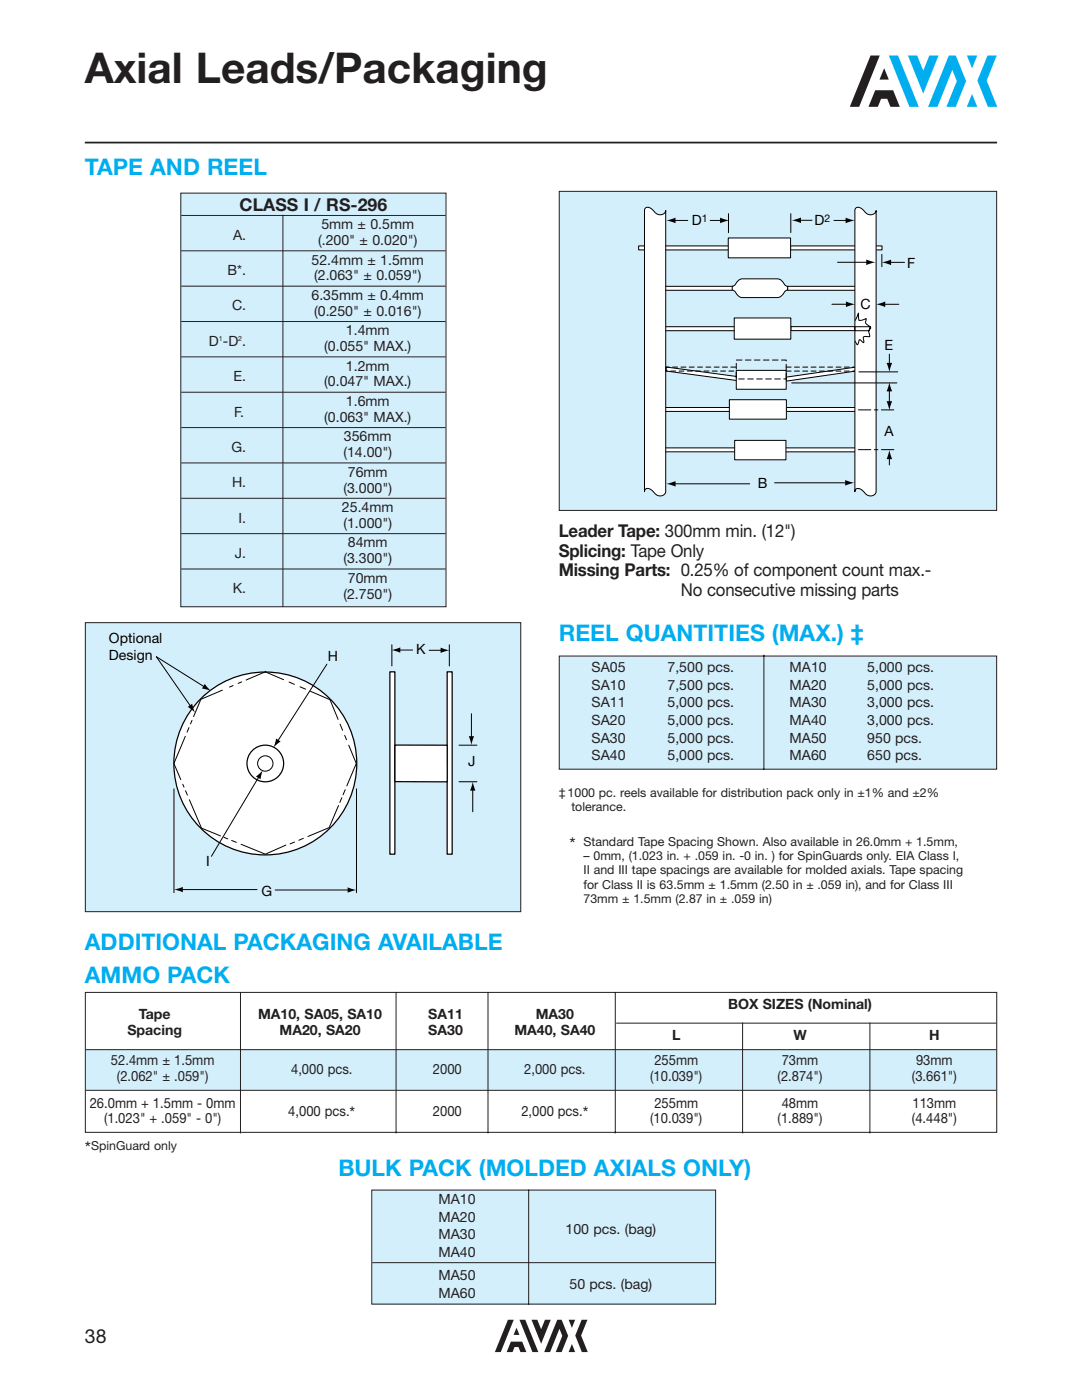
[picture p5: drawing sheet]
<svg xmlns="http://www.w3.org/2000/svg" width="216mm" height="279mm" viewBox="0 0 216 279" stroke-linecap="round" stroke-linejoin="round" font-family="sans-serif">
<g fill="#00aeef">
<path d="M192.9 11.1h2.1l-1 2.5z"/>
<path d="M197.1 11.1h1.8l-2 5 2.1 5.2h-1.9l-2.1-5.2z"/>
<path d="M194 18.8l1 2.5h-2.1z"/>
<path d="M189.3 11.1h1.4l2.1 5.1-2.1 5.1h-1.9l2.1-5.1-.9-2.3-2.9 7.4h-1.9z"/>
<path d="M181.2 11.1h1.8l1.2 3 1.2-3h1.9l-3.1 7.6z"/>
</g>
<path d="M176.4 13.6l.9 2.3h-1.8z" fill="#231f20"/>
<path d="M177.4 11.1h1.8l4.1 10.2h-1.8z" fill="#00aeef"/>
<g fill="#231f20">
<path d="M173.7 11.1h1.8l-4.1 10.2h-1.8z"/>
<path d="M174.6 18h3.6l1.3 3.3h-1.8l-.7-1.6h-1.2l-.6 1.6h-1.9z"/>
<path d="M113.5 263.4h1.3l-.7 1.6z"/>
<path d="M116.1 263.4h1.1l-1.3 3.1 1.4 3.3h-1.2l-1.3-3.3z"/>
<path d="M114.1 268.2l.7 1.6h-1.3z"/>
<path d="M111.2 263.4h.9l1.3 3.2-1.3 3.2h-1.2l1.3-3.2-.6-1.4-1.8 4.6h-1.2z"/>
<path d="M106.1 263.4h1.1l.8 1.9 .7-1.9h1.2l-1.9 4.8z"/>
<path d="M103.1 265l.5 1.4h-1.1z"/>
<path d="M103.7 263.4h1.1l2.6 6.4h-1.2z"/>
<path d="M101.4 263.4h1.1l-2.6 6.4h-1.2z"/>
<path d="M101.9 267.8h2.3l.8 2h-1.1l-.4-1h-.8l-.4 1h-1.2z"/>
</g>
<path d="M16.9 28.5h182.1" fill="none" stroke="#231f20" stroke-width=".35"/>
<g fill="#d4effc">
<path d="M17.1 209.5h181.7v8.1h-181.7z"/>
<path d="M111.6 38.2h87.3v63.7h-87.3z"/>
</g>
<g fill="#fff" stroke="#000" stroke-width=".2">
<path d="M157.8 65.2h12.8v.8h-12.8z"/>
<path d="M132.9 73.2l14.2 1.9v.8l-14.2-1.9z"/>
<path d="M156.9 75.3l13.8-2v.8l-13.8 2z"/>
<path d="M132.5 81.3h13.3v.8h-13.3z"/>
<path d="M156.9 81.3h13.9v.8h-13.9z"/>
<path d="M132.5 89.4h14.4v.8h-14.4z"/>
<path d="M156.5 89.4h14.4v.8h-14.4z"/>
<path d="M132.5 57.1h14v.8h-14z"/>
<path d="M157.2 57.1h13.9l-.2 .8h-13.7z"/>
<path d="M132.5 65.2h14.3v.8h-14.3z"/>
<path d="M127.4 49.1h1.1l.1 .8h-1.2z"/>
<path d="M132.5 49.1h13v.8h-13z"/>
<path d="M157.8 49.1h13v.8h-13z"/>
<path d="M174.9 49.1h1.1v.8h-1.1z"/>
<path d="M128.9 41.4a1.46 1.46 0 0 1 1.6 .8 1.24 1.24 0 0 0 1.3 .7 1.24 1.24 0 0 0 1-.9v56.1a1.24 1.24 0 0 1-1 .9 1.24 1.24 0 0 1-1.3-.7 1.23 1.23 0 0 0-1.8-.5l-.1 .3v-56.1z"/>
<path d="M170.9 41.4a1.46 1.46 0 0 1 1.6 .8 1.24 1.24 0 0 0 1.2 .7 1.24 1.24 0 0 0 1.1-.9v56.1a1.24 1.24 0 0 1-1.1 .9 1.24 1.24 0 0 1-1.2-.7 1.23 1.23 0 0 0-1.8-.5l-.1 .3v-56.1z"/>
<path d="M145.3 47.5h12.5v4h-12.5z"/>
<path d="M146.5 63.5h11.3v4.2h-11.3z"/>
<path d="M146.9 73.9h10v3.8h-10z"/>
</g>
<path d="M146.9 71.9h10v3.7h-10z" fill="none" stroke="#000" stroke-width=".2" stroke-dasharray="1.1 .7"/>
<g fill="#fff" stroke="#000" stroke-width=".2">
<path d="M145.5 79.8h11.4v3.9h-11.4z"/>
<path d="M146.6 87.9h10.2v3.9h-10.2z"/>
<path d="M146.1 57.1a1.55 1.55 0 0 0 1.1-1l.6-.4h.4h6.9a2.02 2.02 0 0 1 1.6 1.2l.5 .2v.8a1.55 1.55 0 0 0-1.2 1.1l-.5 .3-.4 .1h-6.9a2.02 2.02 0 0 1-1.6-1.3l-.5-.2z"/>
</g>
<g fill="none" stroke="#000" stroke-width=".2">
<path d="M134.4 44h2.8M141.7 44h2.4M145.4 42.6v3.8M157.8 42.6v3.8M159.4 44h2.6M166.4 44h2.7M167.1 52.3h6.1M176 50.8v2.4M177.4 52.4h3.1M158 76.4h21M166 60.7h3.2M170.6 65.2h3l-.2 .8h-2.8z"/>
<path d="M170.7 63.9l.6-1.4 .1 1.4h.7l.7-.3v.2a.82 .82 0 0 0 .6 1.3l.3 .1a.45 .45 0 0 1-.3 .7v.4l.1 .9h-.3a.63 .63 0 0 0-.9 .3v.9l-.8-.6-.3 .8-.2 .2-.3-.7M171.4 74.2h7.7M176.3 60.7h3.1M177.5 70.7v2.1M177.5 77.7v2.7M134.4 96.6h15.2M154.6 96.4h14.4M177.5 91.3v1.5"/>
</g>
<path d="M132.9 73.4v.7h13.9M146.8 73.3h-13.9M156.9 73.3h13.6M156.9 74.1h13.6" fill="none" stroke="#000" stroke-width=".2" stroke-dasharray="1 .7"/>
<g fill="#000">
<path d="M132.9 44l1.9-.6v1.1zM143.7 43.4l1.9 .6-1.9 .6zM158 44l1.8-.6v1.1zM168.7 43.4l1.9 .6-1.9 .6zM172.9 51.8l1.8 .5-1.8 .6zM175.9 52.4l1.9-.6v1.1zM168.8 60.2l1.9 .5-1.9 .6zM174.8 60.7l1.8-.5v1.1zM177.5 76.2l.5 1.9h-1.1zM176.9 72.4h1.1l-.5 1.9zM132.9 96.6l1.9-.6v1.1zM168.6 95.8l1.9 .6-1.9 .5z"/>
<path d="M177.5 89.8l.5 1.8h-1.1zM176.9 80.1h1.1l-.5 1.8z"/>
</g>
<path d="M171.3 81.8h7.7M171.3 89.7h7.7" fill="none" stroke="#000" stroke-width=".2" stroke-dasharray="2.5 .7 .7 .7"/>
<path d="M111.6 38.2h87.3v63.7h-87.3z" fill="none" stroke="#231f20" stroke-width=".2"/>
<path d="M36.1 38.5h52.9v82.6h-52.9z" fill="#d4effc"/>
<g fill="none" stroke="#231f20" stroke-width=".2">
<path d="M36.1 38.5h52.9v82.6h-52.9zM36.2 43h52.7M36.2 50.1h52.7M36.2 57.1h52.7M56.5 42.9v78.1M36.2 64.2h52.7M36.2 71.2h52.7M36.2 78.3h52.7M36.2 85.3h52.7M36.2 92.4h52.7M36.2 99.4h52.7M36.2 106.5h52.7"/>
<path d="M36.2 113.6h52.7"/>
</g>
<path d="M17 124.3h86.9v57.6h-86.9z" fill="#d4effc"/>
<circle cx="52.9" cy="152.4" r="18.2" fill="#fff" stroke="#000" stroke-width=".25"/>
<g fill="none" stroke="#000" stroke-width=".2">
<path d="M44.4 137.7l-4.3 1.9-1.5 3.4M46.5 136.8l-.7 .3M48.2 136.1l-.7 .3M56.6 135.6l-3.7-1.5-3.8 1.6M57.7 136.1l1 .5M59.9 137.1l1.1 .4M61.9 138l3.9 1.6 1.7 4M36.5 156.5l.2 .6M37 146.9l-2.3 5.5 1.4 3.2M37 157.8l.4 .9M37.7 145.2l-.4 .9M37.8 159.6l2.4 5.7 3.8 1.5"/>
<path d="M38.3 143.8l-.3 .7M67.9 144.5l.5 1.2M68.2 159.2l-.4 .9M68.8 146.8l.3 .8M68.9 157.6l-.4 1M69.6 148.7l1.5 3.7-1.9 4.4M44.7 167.1l.8 .3M46.2 167.7l1 .4M48.1 168.5l4.8 2 4.2-1.8M58.8 168l-.9 .4M60.5 167.3l-.9 .4M67.5 160.8l-1.8 4.4-4.3 1.7"/>
</g>
<g fill="#fff" stroke="#000" stroke-width=".25">
<path d="M77.8 134.1h1v36.4h-1z"/>
<path d="M89.2 134.1h1v36.4h-1z"/>
<path d="M78.8 148.7h10.4v7.3h-10.4z"/>
</g>
<g fill="none" stroke="#000" stroke-width=".2">
<path d="M40.9 137.1l-9.7-6 6.9 10M65.2 132.6l-9.8 15.4M78.2 128.7v4.2M79.5 129.7h2.8M85.6 129.8h2.7M89.7 128.7v4.2M34.7 157.4v20.8M51.7 154.9l-9.5 16M71.1 157.4v20.8M91.6 148.7h3.6M91.6 156h3.6M94.1 142.4v4.9"/>
<path d="M94.3 157.4v4.6M36.1 177.5h15.2M54.9 177.6h14.8"/>
<circle cx="52.9" cy="152.4" r="1.53"/>
</g>
<path d="M40.9 136.5l1.2 1.4-1.8-.5zM78.1 129.7l1.8-.5v1.1zM87.9 129.2l1.8 .6-1.8 .5zM37.5 141.1l.8-.6 .6 1.7zM51.1 155l1.3-1.3-.4 1.8zM55.1 147.4l.9 .6-1.4 1.2zM94.3 156l.6 1.8h-1.1zM93.5 146.9h1.1l-.5 1.8zM34.7 177.5l1.8-.5v1.1zM69.4 177.1l1.8 .5-1.8 .6z" fill="#000"/>
<circle cx="52.9" cy="152.4" r="3.7" fill="none" stroke="#000" stroke-width=".25"/>
<path d="M17 124.3h86.9v57.6h-86.9z" fill="none" stroke="#231f20" stroke-width=".2"/>
<path d="M111.6 130.9h87.3v22.6h-87.3z" fill="#d4effc"/>
<path d="M111.6 130.9h87.3v22.6h-87.3zM152.4 130.7v22.9M17 198.1h181.9v27.9h-181.9zM48 198v28.2M79 198v28.2M97.4 198v28.2M122.8 198v28.2M17.1 209.5h181.7M17.1 217.6h181.7M123 204.2h75.8M148.2 204.1v22.1M173.6 204.1v22.1" fill="none" stroke="#231f20" stroke-width=".2"/>
<path d="M74.2 237.5h68.6v22.8h-68.6z" fill="#d4effc"/>
<path d="M74.2 237.5h68.6v22.8h-68.6zM105.5 237.4v22.9M74.3 252h68.4" fill="none" stroke="#231f20" stroke-width=".2"/>
<text font-size="8.5" fill="#231f20" x="16.9" y="16.6">Axial Leads/Packaging</text>
<g font-size="4.6" fill="#00aeef">
<text x="16.9" y="35">TAPE AND REEL</text>
<text x="111.5" y="128">REEL QUANTITIES (MAX.) ‡</text>
<text x="16.9" y="189.5">ADDITIONAL PACKAGING AVAILABLE</text>
<text x="16.9" y="196.2">AMMO PACK</text>
<text x="67.5" y="234.8">BULK PACK (MOLDED AXIALS ONLY)</text>
</g>
<text font-size="3.9" fill="#231f20" x="16.9" y="268.1">38</text>
<g font-size="3.5" fill="#231f20">
<text x="47.8" y="42.2">CLASS I / RS-296</text>
<text x="111.5" y="107.2">Leader Tape: 300mm min. (12&quot;)</text>
<text x="111.5" y="111.1">Splicing: Tape Only</text>
<text x="111.5" y="115">Missing Parts: 0.25% of component count max.-</text>
<text x="135.8" y="118.9">No consecutive missing parts</text>
<text x="113.6" y="169.6">*</text>
<text x="69.8" y="223.2">*</text>
<text x="116.3" y="223.2">*</text>
<text x="16.9" y="230.3">*</text>
</g>
<g font-size="2.8" fill="#231f20">
<text x="46.5" y="47.9">A.</text>
<text x="64.1" y="45.7">5mm ± 0.5mm</text>
<text x="62.2" y="52.8">52.4mm ± 1.5mm</text>
<text x="63.5" y="48.9">(.200&quot; ± 0.020&quot;)</text>
<text x="45.4" y="54.9">B*.</text>
<text x="62.2" y="59.8">6.35mm ± 0.4mm</text>
<text x="62.7" y="56">(2.063&quot; ± 0.059&quot;)</text>
<text x="46.3" y="62">C.</text>
<text x="62.7" y="63">(0.250&quot; ± 0.016&quot;)</text>
<text x="41.7" y="69">D -D .</text>
<text x="64.7" y="70.1">(0.055&quot; MAX.)</text>
<text x="69" y="66.9">1.4mm</text>
<text x="46.6" y="76.1">E.</text>
<text x="64.7" y="77.1">(0.047&quot; MAX.)</text>
<text x="69" y="74">1.2mm</text>
<text x="46.7" y="83.1">F.</text>
<text x="69" y="81">1.6mm</text>
<text x="64.7" y="84.2">(0.063&quot; MAX.)</text>
<text x="68.6" y="88.1">356mm</text>
<text x="46.2" y="90.2">G.</text>
<text x="68.5" y="91.2">(14.00&quot;)</text>
<text x="69.4" y="95.1">76mm</text>
<text x="46.3" y="97.2">H.</text>
<text x="68.5" y="98.3">(3.000&quot;)</text>
<text x="47.6" y="104.3">I.</text>
<text x="68.2" y="102.2">25.4mm</text>
<text x="68.5" y="105.4">(1.000&quot;)</text>
<text x="46.9" y="111.4">J.</text>
<text x="68.5" y="112.4">(3.300&quot;)</text>
<text x="69.4" y="109.2">84mm</text>
<text x="46.5" y="118.4">K.</text>
<text x="68.5" y="119.5">(2.750&quot;)</text>
<text x="69.4" y="116.3">70mm</text>
<text x="118" y="134.1">SA05</text>
<text x="118" y="137.7">SA10</text>
<text x="133.2" y="134.1">7,500 pcs.</text>
<text x="133.2" y="137.7">7,500 pcs.</text>
<text x="157.5" y="134.1">MA10</text>
<text x="157.5" y="137.7">MA20</text>
<text x="173.1" y="134.1">5,000 pcs.</text>
<text x="173.1" y="137.7">5,000 pcs.</text>
<text x="118" y="141.2">SA11</text>
<text x="133.2" y="141.2">5,000 pcs.</text>
<text x="157.5" y="141.2">MA30</text>
<text x="173.1" y="141.2">3,000 pcs.</text>
<text x="118" y="144.7">SA20</text>
<text x="118" y="148.2">SA30</text>
<text x="133.2" y="144.7">5,000 pcs.</text>
<text x="133.2" y="148.2">5,000 pcs.</text>
<text x="157.5" y="144.7">MA40</text>
<text x="157.5" y="148.2">MA50</text>
<text x="173.1" y="144.7">3,000 pcs.</text>
<text x="173.1" y="148.2">950 pcs.</text>
<text x="118" y="151.8">SA40</text>
<text x="133.2" y="151.8">5,000 pcs.</text>
<text x="157.5" y="151.8">MA60</text>
<text x="173.1" y="151.8">650 pcs.</text>
<text x="27.7" y="203.4">Tape</text>
<text x="51.5" y="203.4">MA10, SA05, SA10</text>
<text x="85.5" y="203.4">SA11</text>
<text x="106.9" y="203.4">MA30</text>
<text x="145.3" y="201.3">BOX SIZES (Nominal)</text>
<text x="25.4" y="206.6">Spacing</text>
<text x="55.8" y="206.6">MA20, SA20</text>
<text x="85.5" y="206.6">SA30</text>
<text x="102.6" y="206.6">MA40, SA40</text>
<text x="134.1" y="207.6">L</text>
<text x="158.3" y="207.6">W</text>
<text x="185.4" y="207.6">H</text>
<text x="22.1" y="212.6">52.4mm ± 1.5mm</text>
<text x="23.3" y="215.7">(2.062&quot; ± .059&quot;)</text>
<text x="58.1" y="214.3">4,000 pcs.</text>
<text x="86.4" y="214.3">2000</text>
<text x="104.6" y="214.3">2,000 pcs.</text>
<text x="129.8" y="215.7">(10.039&quot;)</text>
<text x="130.6" y="212.6">255mm</text>
<text x="155.2" y="215.7">(2.874&quot;)</text>
<text x="156" y="212.6">73mm</text>
<text x="182" y="215.7">(3.661&quot;)</text>
<text x="182.8" y="212.6">93mm</text>
<text x="17.9" y="221">26.0mm + 1.5mm - 0mm</text>
<text x="130.6" y="221">255mm</text>
<text x="156" y="221">48mm</text>
<text x="182.1" y="221">113mm</text>
<text x="20.8" y="224.2">(1.023&quot; + .059&quot; - 0&quot;)</text>
<text x="57.5" y="222.8">4,000 pcs.</text>
<text x="86.4" y="222.8">2000</text>
<text x="104" y="222.8">2,000 pcs.</text>
<text x="129.8" y="224.2">(10.039&quot;)</text>
<text x="155.2" y="224.2">(1.889&quot;)</text>
<text x="182" y="224.2">(4.448&quot;)</text>
<text x="87.5" y="240.3">MA10</text>
<text x="87.5" y="243.8">MA20</text>
<text x="87.5" y="247.3">MA30</text>
<text x="87.5" y="250.8">MA40</text>
<text x="112.9" y="246.3">100 pcs. (bag)</text>
<text x="87.5" y="255.4">MA50</text>
<text x="113.6" y="257.2">50 pcs. (bag)</text>
<text x="87.5" y="259">MA60</text>
</g>
<g font-size="2.8">
<text x="138.1" y="44.9">D</text>
<text x="162.5" y="44.9">D</text>
<text x="181" y="53.5">F</text>
<text x="171.7" y="61.6">C</text>
<text x="176.5" y="69.9">E</text>
<text x="176.5" y="86.9">A</text>
<text x="151.2" y="97.4">B</text>
<text x="21.7" y="128.3">Optional</text>
<text x="21.7" y="131.7">Design</text>
<text x="65.4" y="131.9">H</text>
<text x="83" y="130.6">K</text>
<text x="93.5" y="152.9">J</text>
<text x="41.2" y="172.8">I</text>
<text x="52.2" y="178.8">G</text>
</g>
<g font-size="2.5" fill="#231f20">
<text x="111.5" y="159">‡1000 pc. reels available for distribution pack only in ±1% and ±2%</text>
<text x="114" y="161.8">tolerance.</text>
<text x="116.4" y="168.9">Standard Tape Spacing Shown. Also available in 26.0mm + 1.5mm,</text>
<text x="116.4" y="171.7">– 0mm, (1.023 in. + .059 in. -0 in. ) for SpinGuards only. EIA Class I,</text>
<text x="116.4" y="174.5">II and III tape spacings are available for molded axials. Tape spacing</text>
<text x="116.4" y="177.3">for Class II is 63.5mm ± 1.5mm (2.50 in ± .059 in), and for Class III</text>
<text x="116.4" y="180.2">73mm ± 1.5mm (2.87 in ± .059 in)</text>
<text x="18.2" y="229.6">SpinGuard only</text>
</g>
<g font-size="2.1">
<text x="140.1" y="44.2">1</text>
<text x="164.5" y="44.2">2</text>
</g>
<g font-size="1.4" fill="#231f20">
<text x="43.7" y="68">1</text>
<text x="47.6" y="68">2</text>
</g>
</svg>
